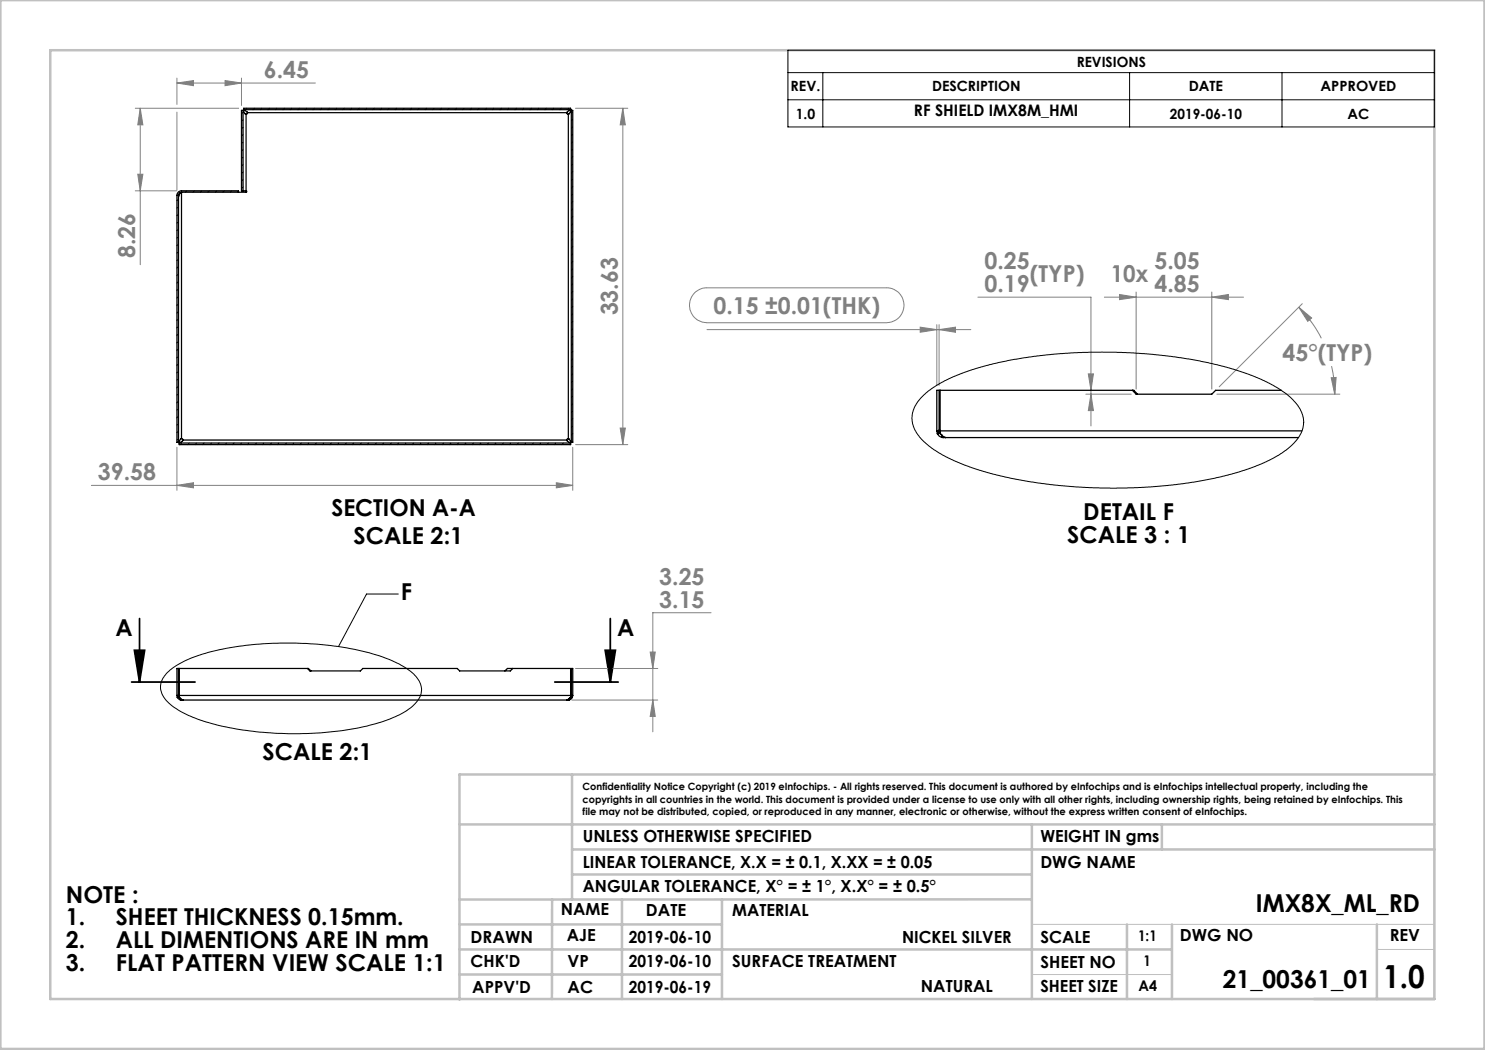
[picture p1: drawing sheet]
<svg xmlns="http://www.w3.org/2000/svg" width="297mm" height="210mm" viewBox="0 0 297 210" stroke-linecap="round" stroke-linejoin="round" font-family="sans-serif">
<path d="M206.4 184.9h80.5M206.4 194.9h28M275.4 189.9h11.5" fill="none" stroke="#c0c0c0" stroke-width=".2"/>
<g fill="none" stroke="#c0c0c0" stroke-width=".5">
<path d="M.1 0h296.8v209.8h-296.8zM10.1 10h276.8v189.8h-276.8zM114.4 154.9v25M286.9 154.9h-195v45M91.9 164.9h195M110.4 179.9v19.9M114.4 174.9h92M114.4 169.9h172.5M124.4 179.9v19.9M144.4 179.9v19.9M206.4 179.9h-114.5M206.4 164.9v34.9"/>
<path d="M232.4 164.9v5M91.9 194.9h52.5M91.9 189.9h142.5M91.9 184.9h52.5M225.4 184.9v14.9M234.4 184.9v14.9M275.4 184.9v14.9"/>
</g>
<path d="M157.6 10h129.3v15.4h-129.3zM157.6 14.5h129.3M157.6 20h129.3M164.6 14.5v10.9M225.9 14.5v10.9M256.4 14.5v10.9M79.7 118.8h-6.4l-5.6 10.5M33.3 134.7a19.3 19.3 0 0 1 9.5-4.5 67.8 67.8 0 0 1 33.3 1 15.9 15.9 0 0 1 7.3 4.4 3.7 3.7 0 0 1-.6 5.4 21.1 21.1 0 0 1-9.5 4.2 68.2 68.2 0 0 1-32.7-1 15.8 15.8 0 0 1-7.7-4.5 3.6 3.6 0 0 1 .4-5z" fill="none" stroke="#000" stroke-width=".2"/>
<path d="M26.3 136.4h12.7M26.9 130.1h2l-1 6.3zM27.9 123.7v12.7M110.9 136.4h12.7M121 130.1h2.1l-1 6.3zM122.1 123.7v12.7" fill="none" stroke="#000" stroke-width=".35"/>
<g fill="none" stroke="#808080" stroke-width=".2">
<path d="M35.4 16.6l3.3-.5v1zM35.4 15.6v5.3M35.4 16.6h27.7M45 16.1l3.3 .5-3.3 .5zM48.3 15.6v5.5M27.1 21.7h20.6M27.1 38.2h8.2M27.6 34.8h1l-.6 3.4zM28 21.7v31.2M28 21.7l.6 3.3h-1zM35.4 22.4v15.7M115.1 21.7h10.5"/>
<path d="M124.6 21.7v67.2M124.6 21.7l.5 3.3h-1.1zM139 58.5a3.6 3.6 0 0 1 2.4-.9h35.9a3.5 3.5 0 0 1 3.5 3.5 3.5 3.5 0 0 1-3.5 3.4h-35.9a3.5 3.5 0 0 1-3.2-2.2 3.5 3.5 0 0 1 .8-3.8zM195.6 59.4h22.6v25.8M220.9 59.4h27.8M223.9 58.9l3.3 .5-3.3 .5zM227.2 58.4v19.4M242.4 59.4l3.3-.5v1zM242.4 58.4v19.4M141.4 65.9h52.8M184 65.4l3.4 .5-3.4 .6zM187.4 64.9v12.2"/>
<path d="M187.8 65.9l3.3-.5v1.1zM187.8 64.9v12.2M217.2 78.8h9M217.7 74.8h1l-.5 3.3zM218.2 78.8l.5 3.3h-1zM243.4 78.8h24.6M259.8 61.4l2.5 2.2-.8 .7zM259.8 61.4a24.6 24.6 0 0 1 4.5 6.3M260.5 60.7l-16.7 16.7M266.2 75.6l1-.1-.3 3.3zM266.3 73.2a22.6 22.6 0 0 1 .6 5.6M18.3 97.1h96.2"/>
<path d="M35.4 97.1l3.3-.6v1.1zM35.4 89.5v8.6M111.3 96.5l3.2 .6-3.2 .5zM114.5 89.5v8.6M115.1 88.9h10.5M124 85.6h1.1l-.5 3.3zM115.1 133.7h16.5M130 130.4h1.1l-.5 3.3zM142.2 122.5h-11.6v23.9M114.4 140h17.2M130.6 140l.5 3.3h-1.1z"/>
</g>
<path d="M121 130.1h2.1l-1 6.3zM26.9 130.1h2l-1 6.3z" fill="#000"/>
<g fill="#808080">
<path d="M130.6 140l.5 3.3h-1.1zM130 130.4h1.1l-.5 3.3zM35.4 16.6l3.3-.5v1zM45 16.1l3.3 .5-3.3 .5zM266.2 75.6l1-.1-.3 3.3zM259.8 61.4l2.5 2.2-.8 .7zM217.7 74.8h1l-.5 3.3zM218.2 78.8l.5 3.3h-1z"/>
<path d="M223.9 58.9l3.3 .5-3.3 .5zM242.4 59.4l3.3-.5v1z"/>
<path d="M35.4 97.1l3.3-.6v1.1zM111.3 96.5l3.2 .6-3.2 .5z"/>
<path d="M187.8 65.9l3.3-.5v1.1zM184 65.4l3.4 .5-3.4 .6z"/>
<path d="M124 85.6h1.1l-.5 3.3zM124.6 21.7l.5 3.3h-1.1zM27.6 34.8h1l-.6 3.4zM28 21.7l.6 3.3h-1z"/>
</g>
<g fill="none" stroke="#000" stroke-width=".25">
<path d="M36.2 38.5l-.5 .8M36.3 38.4a.6 .6 0 0 0-.6 .6v49.5M36.3 38.4v49.3M47.7 38.4v-.2h-11.4a.9 .9 0 0 0-.9 .8v49.5h.3l.6-.8M48.6 38.2h.6M48.6 22.1v16.1M48.8 21.9h65.3M49.2 22.9l-.2-.1-.4-.7h-.3v16.1h.3M49.2 38.2l.2 .1-.2 .1h-12.9M49.2 22.9v15.3M49.5 22.5l-.7-.5v-.3h65.3v.3l-.8 .5M49.5 22.5l-.1 .3-.2 .1"/>
<path d="M49.5 22.5h63.8M113.3 22.5l.4 .4M113.7 22.9l.5-.8h.3v66.4h-.3l-.5-.8M113.7 22.9v64.8M114.3 22.1v66.4M187.8 78.1h.2M187.8 78.1h-.4v8.1M187.8 78.1l.1 8.4M188 78.1v8.6l.6 .5 .6 .3M188 78.1h38.8l.7 .7M226.5 78.1l.7 .7h15.2l.7-.7h13.2M35.8 88.6h78.3"/>
<path d="M36.3 87.7l.3 .3M36.6 88l-.8 .6v.3h78.3v-.3l-.8-.6M36.6 88h76.7M113.7 87.7l-.4 .3M187.4 86.2h73M187.4 86.2l.1 .5M187.5 86.7v.1M187.5 86.8l.4 .4 .4 .3M187.9 86.5v.1M187.9 86.5l-.4 .2M187.9 85.9l.1 .3M187.9 86.6l.4 .4"/>
<path d="M187.9 86.6l-.4 .2M188.3 87.5h.4M188.5 87l-.2 .5M188.7 87.5h.5M188.7 87.3v.2M189.2 87.5h70.5M35.4 139.1h78.7M35.4 139.1l.1 .3M35.5 139.4v.1M35.5 139.5l.6 .5M35.7 133.7h.1M35.7 133.7h-.3v5.4"/>
<path d="M35.7 133.7v5.6M35.7 139.3l.1 .1M35.7 139.3l-.2 .1M35.7 138.9l.1 .2M35.8 139.4l.2 .2M35.8 139.4l-.3 .1M35.8 133.7v5.7l.8 .6M35.8 133.7h25.9l.5 .5M36.1 140h.2M36.1 139.7v.3M36.3 139.9v.1M61.5 133.7l.5 .5h10.1l.5-.5h18.8l.5 .5h10.2l.5-.5"/>
<path d="M101 134.2l.5-.5h12.6v5.7l-.8 .6M113.7 139.9v.1M113.8 139.7l.1 .3M113.9 140h-.2M114.2 139.4l-.3 .2M114.2 139.3v.1M114.2 139.3l.3 .1M114.2 139.4l.2 .1M114.3 139.1h.2M114.3 139.1v-5.4h.2v5.4M114.3 139.1l-.1 .2M114.4 139.5l-.5 .5"/>
<path d="M114.5 139.4l-.1 .1M114.5 139.1v.3M36.3 140h.3M36.6 140h76.7M113.3 140h.4"/>
</g>
<g fill="none" stroke="#000" stroke-width=".2">
<path d="M35.7 39.9l-.3 .2M37.4 38.2l-.3 .2M38.9 38.2l-.3 .2M40.4 38.2l-.3 .2M41.9 38.2l-.3 .2M43.4 38.2l-.3 .2M44.9 38.2l-.3 .2M46.4 38.2l-.3 .2M47.7 38.3l-.1 .1M48.6 22.5l-.3 .2M48.6 23.9l-.3 .4M48.6 25.5l-.3 .2"/>
<path d="M48.6 26.9l-.3 .3M48.6 28.4l-.3 .3M48.6 29.9l-.3 .3M48.6 31.4l-.3 .3M48.6 32.9l-.3 .3M48.6 34.4l-.3 .3M48.6 35.9l-.3 .3M48.6 37.4l-.3 .3M49.4 21.7l-.3 .2M50.9 21.7l-.3 .2M52.4 21.7l-.3 .2M53.9 21.7l-.3 .2"/>
<path d="M55.4 21.7l-.3 .2M56.9 21.7l-.3 .2M58.4 21.7l-.3 .2M59.9 21.7l-.3 .2M61.4 21.7l-.3 .2M62.9 21.7l-.3 .2M64.4 21.7l-.3 .2M65.9 21.7l-.3 .2M67.4 21.7l-.3 .2M68.9 21.7l-.4 .2M70.3 21.7l-.2 .2M71.9 21.7l-.4 .2"/>
<path d="M73.3 21.7l-.2 .2M74.9 21.7l-.4 .2M76.3 21.7l-.2 .2M77.8 21.7l-.3 .2M79.3 21.7l-.3 .2M80.8 21.7l-.3 .2M82.3 21.7l-.3 .2M83.8 21.7l-.3 .2M85.3 21.7l-.3 .2M86.8 21.7l-.3 .2M88.3 21.7l-.3 .2M89.8 21.7l-.3 .2"/>
<path d="M91.3 21.7l-.3 .2M92.8 21.7l-.3 .2M94.3 21.7l-.3 .2M95.8 21.7l-.3 .2M97.3 21.7l-.3 .2M98.8 21.7l-.3 .2M100.3 21.7l-.3 .2M101.8 21.7l-.3 .2M103.3 21.7l-.3 .2M104.8 21.7l-.3 .2M106.3 21.7l-.3 .2M107.8 21.7l-.3 .2"/>
<path d="M109.3 21.7l-.3 .2M110.8 21.7l-.3 .2M112.3 21.7l-.3 .2M113.8 21.7l-.3 .2M114.5 22.4l-.2 .2M114.5 23.8l-.2 .4M114.5 25.4l-.2 .2M114.5 26.8l-.2 .4M114.5 28.4l-.2 .2M114.5 29.8l-.2 .4M114.5 31.3l-.2 .3M114.5 32.8l-.2 .3"/>
<path d="M114.5 34.3l-.2 .3M114.5 35.8l-.2 .3M114.5 37.3l-.2 .3M114.5 38.8l-.2 .3M35.7 41.3l-.3 .4M35.7 42.9l-.3 .2M35.7 44.3l-.3 .3M35.7 45.8l-.3 .3M35.7 47.3l-.3 .3M35.7 48.8l-.3 .3M35.7 50.3l-.3 .3M35.7 51.8l-.3 .3"/>
<path d="M35.7 53.3l-.3 .3M35.7 54.8l-.3 .3M35.7 56.3l-.3 .3M35.7 57.8l-.3 .3M35.7 59.3l-.3 .3M114.5 40.3l-.2 .3M114.5 41.8l-.2 .3M114.5 43.3l-.2 .3M114.5 44.8l-.2 .3M114.5 46.3l-.2 .3M114.5 47.8l-.2 .3M114.5 49.3l-.2 .3"/>
<path d="M114.5 50.8l-.2 .3M114.5 52.3l-.2 .3M114.5 53.8l-.2 .3M114.5 55.3l-.2 .3M114.5 56.8l-.2 .3M114.5 58.3l-.2 .3M114.5 59.8l-.2 .3M35.7 60.8l-.3 .3M35.7 62.3l-.3 .3M35.7 63.8l-.3 .3M35.7 65.3l-.3 .3M35.7 66.8l-.3 .3"/>
<path d="M35.7 68.3l-.3 .3M35.7 69.8l-.3 .3M35.7 71.3l-.3 .3M35.7 72.8l-.3 .3M35.7 74.3l-.3 .3M35.7 75.8l-.3 .3M35.7 77.2l-.3 .4M35.7 78.8l-.3 .2M114.5 61.3l-.2 .3M114.5 62.8l-.2 .3M114.5 64.3l-.2 .2M114.5 65.7l-.2 .4"/>
<path d="M114.5 67.3l-.2 .2M114.5 68.7l-.2 .4M114.5 70.3l-.2 .2M114.5 71.7l-.2 .3M114.5 73.2l-.2 .3M114.5 74.7l-.2 .3M114.5 76.2l-.2 .3M114.5 77.7l-.2 .3M114.5 79.2l-.2 .3M184.1 79.6l1.1-1 1.5-1.1 3.2-1.8 4.5-1.8 5.2-1.4 5.3-1 7.2-.8 8.3-.3 6.3 .2 7.4 .7 5.8 .9 5.4 1.2 5.3 1.8 3.9 1.8 2.4 1.5 1.2 .9 1 1.1 .9 1.3 .6 1.3 .1 1.5-.2 1.4-.6 1.2-1 1.3-1.8 1.6-1.4 1-2.9 1.5-3.2 1.2-3.3 1-3.3 .8-4.3 .8-8.6 1-6.9 .2-8-.2-8.9-1-7-1.4-3.4-1-3-1-4.4-2-1.8-1.1-1.8-1.5-1.4-1.5-.7-1.4-.4-1.3 .1-1.6 .6-1.5zM35.7 80.2l-.3 .4M35.7 81.8l-.3 .2"/>
<path d="M35.7 83.2l-.3 .4M35.7 84.8l-.3 .2M35.7 86.2l-.3 .3M35.7 87.7l-.3 .3M36.3 88.6l-.3 .3M37.8 88.6l-.3 .3M39.3 88.6l-.3 .3M40.8 88.6l-.3 .3M42.3 88.6l-.3 .3M43.8 88.6l-.3 .3M45.3 88.6l-.3 .3M46.8 88.6l-.3 .3"/>
<path d="M48.3 88.6l-.3 .3M49.8 88.6l-.3 .3M51.3 88.6l-.3 .3M52.8 88.6l-.3 .3M54.3 88.6l-.3 .3M55.8 88.6l-.3 .3M57.3 88.6l-.3 .3M58.8 88.6l-.3 .3M60.3 88.6l-.3 .3M61.8 88.6l-.3 .3M63.3 88.6l-.3 .3M64.8 88.6l-.3 .3"/>
<path d="M66.3 88.6l-.3 .3M67.8 88.6l-.3 .3M69.3 88.6l-.4 .3M70.7 88.6l-.3 .3M72.2 88.6l-.3 .3M73.7 88.6l-.3 .3M75.2 88.6l-.3 .3M76.7 88.6l-.3 .3M78.2 88.6l-.3 .3M79.7 88.6l-.3 .3M81.2 88.6l-.3 .3M82.7 88.6l-.3 .3"/>
<path d="M84.2 88.6l-.3 .3M85.7 88.6l-.3 .3M87.2 88.6l-.3 .3M88.7 88.6l-.3 .3M90.2 88.6l-.3 .3M91.7 88.6l-.3 .3M93.2 88.6l-.3 .3M94.7 88.6l-.3 .3M96.2 88.6l-.3 .3M97.7 88.6l-.3 .3M99.2 88.6l-.3 .3M100.7 88.6l-.3 .3"/>
<path d="M102.2 88.6l-.3 .3M103.7 88.6l-.3 .3M105.2 88.6l-.3 .3M106.7 88.6l-.3 .3M108.2 88.6l-.3 .3M109.7 88.6l-.3 .3M111.2 88.6l-.4 .3M112.6 88.6l-.2 .3M114.1 88.6l-.3 .3M114.5 80.7l-.2 .3M114.5 82.2l-.2 .3M114.5 83.7l-.2 .3"/>
<path d="M114.5 85.2l-.2 .3M114.5 86.7l-.2 .3M114.5 88.2l-.2 .3"/>
</g>
<text font-size="6.3" x="276.6" y="197.5">1.0</text>
<g font-size="4.9">
<text x="251.2" y="182.4">IMX8X_ML_RD</text>
<text x="244.6" y="197.5">21_00361_01</text>
</g>
<g font-size="4.7" fill="#808080">
<text x="52.8" y="15.6">6.45</text>
<text x="27.1" y="51.6" transform="rotate(-90 27.1 51.6)">8.26</text>
<text x="196.9" y="53.9">0.25</text>
<text x="230.9" y="53.9">5.05</text>
<text x="196.9" y="58.4">0.19</text>
<text x="206" y="56.4">(TYP)</text>
<text x="222.1" y="56.4">10x</text>
<text x="230.9" y="58.4">4.85</text>
<text x="123.6" y="63.1" transform="rotate(-90 123.6 63.1)">33.63</text>
<text x="142.7" y="62.8">0.15 ±0.01(THK)</text>
<text x="256.5" y="72.2">45°(TYP)</text>
<text x="19.6" y="96">39.58</text>
<text x="131.9" y="117">3.25</text>
<text x="131.9" y="121.5">3.15</text>
</g>
<g font-size="4.7">
<text x="66.3" y="103.2">SECTION A-A</text>
<text x="216.7" y="104">DETAIL F</text>
<text x="70.7" y="108.7">SCALE 2:1</text>
<text x="213.5" y="108.5">SCALE 3 : 1</text>
<text x="80.2" y="120.1">F</text>
<text x="23.1" y="127.2">A</text>
<text x="123.4" y="127.2">A</text>
<text x="52.5" y="151.9">SCALE 2:1</text>
<text x="13.2" y="180.6">NOTE :</text>
<text x="13.2" y="185.1">1.</text>
<text x="23.2" y="185.1">SHEET THICKNESS 0.15mm.</text>
<text x="13.2" y="189.6">2.</text>
<text x="23.2" y="189.6">ALL DIMENTIONS ARE IN mm</text>
<text x="13.2" y="194.1">3.</text>
<text x="23.2" y="194.1">FLAT PATTERN VIEW SCALE 1:1</text>
</g>
<g font-size="3.3">
<text x="116.6" y="173.6">LINEAR TOLERANCE, X.X = ± 0.1, X.XX = ± 0.05</text>
<text x="116.6" y="168.5">UNLESS OTHERWISE SPECIFIED</text>
<text x="208.1" y="168.5">WEIGHT IN gms</text>
<text x="208.1" y="173.6">DWG NAME</text>
<text x="116.6" y="178.3">ANGULAR TOLERANCE, X° = ± 1°, X.X° = ± 0.5°</text>
<text x="112.2" y="183.1">NAME</text>
<text x="129.2" y="183.3">DATE</text>
<text x="146.4" y="183.3">MATERIAL</text>
<text x="94.1" y="188.6">DRAWN</text>
<text x="113.3" y="188.2">AJE</text>
<text x="125.8" y="188.6">2019-06-10</text>
<text x="180.4" y="188.5">NICKEL SILVER</text>
<text x="208.1" y="188.5">SCALE</text>
<text x="236" y="188.3">DWG NO</text>
<text x="277.9" y="188.3">REV</text>
<text x="94.1" y="193.5">CHK'D</text>
<text x="113.5" y="193.5">VP</text>
<text x="125.8" y="193.5">2019-06-10</text>
<text x="146.4" y="193.5">SURFACE TREATMENT</text>
<text x="208.1" y="193.5">SHEET NO</text>
<text x="94.5" y="198.6">APPV'D</text>
<text x="113.5" y="198.6">AC</text>
<text x="125.8" y="198.6">2019-06-19</text>
<text x="184.2" y="198.4">NATURAL</text>
<text x="208.1" y="198.4">SHEET SIZE</text>
</g>
<text font-size="3.2" x="182.8" y="23.1">RF SHIELD IMX8M_HMI</text>
<g font-size="2.9">
<text x="227.6" y="188.3">1:1</text>
<text x="228.7" y="193.3">1</text>
<text x="227.7" y="198.2">A4</text>
</g>
<g font-size="2.8">
<text x="215.3" y="13.3">REVISIONS</text>
<text x="158.1" y="18.3">REV.</text>
<text x="159.2" y="23.7">1.0</text>
<text x="186.4" y="18.3">DESCRIPTION</text>
<text x="234" y="23.7">2019-06-10</text>
<text x="237.7" y="18.3">DATE</text>
<text x="264.1" y="18.3">APPROVED</text>
<text x="269.5" y="23.7">AC</text>
</g>
<g font-size="2">
<text x="116.5" y="158.1">Confidentiality Notice Copyright (c) 2019 eInfochips. - All rights reserved. This document is authored by eInfochips and is eInfochips intellectual property, including the</text>
<text x="116.5" y="160.6">copyrights in all countries in the world. This document is provided under a license to use only with all other rights, including ownership rights, being retained by eInfochips. This</text>
<text x="116.5" y="163.1">file may not be distributed, copied, or reproduced in any manner, electronic or otherwise, without the express written consent of eInfochips.</text>
</g>
</svg>
